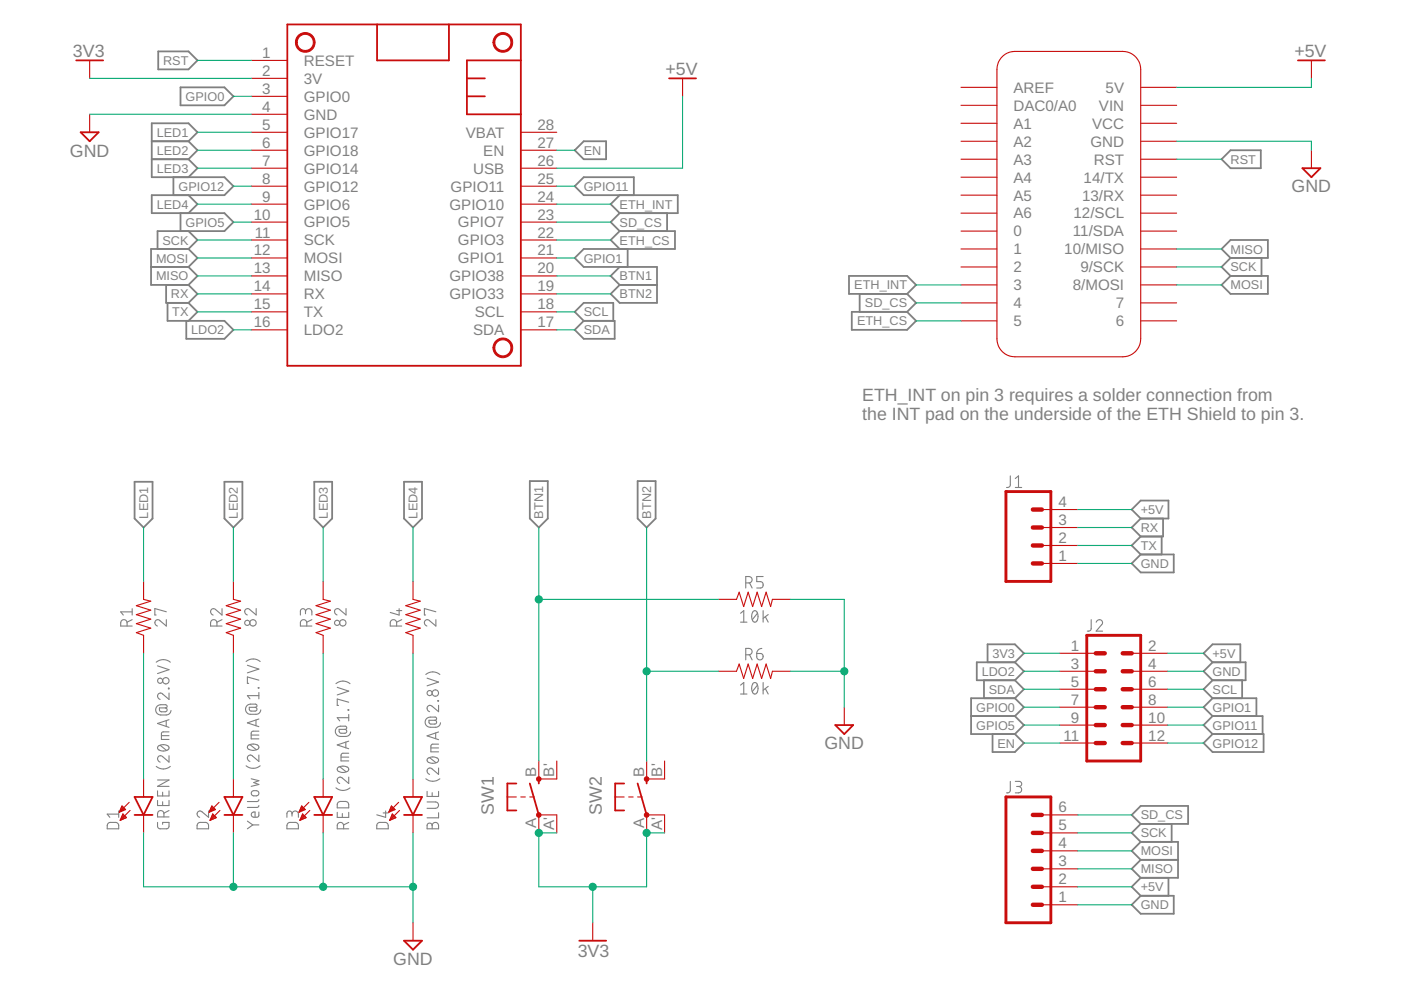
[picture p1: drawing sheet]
<svg xmlns="http://www.w3.org/2000/svg" width="297mm" height="210mm" viewBox="0 0 297 210" stroke-linecap="round" stroke-linejoin="round" font-family="sans-serif">
<g fill="none" stroke="#808080" stroke-width=".23">
<path d="M214.2 100.9v2.1l-.2 .3-.6 .1M215.3 103.4h1.3M215.3 101.5l.6-.6v2.5M26.9 132.7v-.6a.68 .68 0 0 0-.6-.7 .68 .68 0 0 0-.7 .7v.6h2.4M28 131.4l-1.1 .5M28 129.7h-2.4l.5 .7M28 129.1v1.3M35.3 131.4v1.3l-1.4-1.1a.66 .66 0 0 0-1 .2 .66 .66 0 0 0 .5 .9M35.3 129.7l-2.5-.7v1.4h.3M46 132.7v-.6a.68 .68 0 0 0-.7-.7 .68 .68 0 0 0-.7 .7v.6h2.5M47.1 129.1v1.3l-1.4-1.2a.67 .67 0 0 0-1 .3 .67 .67 0 0 0 .5 .9M47.1 131.4l-1.1 .5"/>
<path d="M54.3 129v1.4l-1.3-1.2a.66 .66 0 0 0-1.1 .2 .66 .66 0 0 0 .5 1M64.8 129.7a.68 .68 0 0 1 .6-.6 .68 .68 0 0 1 .7 .6v.7M64.8 130.1v-.5a.54 .54 0 0 0-.6-.6 .54 .54 0 0 0-.5 .6v.8M65 132.7a1.19 1.19 0 0 0-.2-1.2l-.6-.1-.4 .3-.1 1h2.4M66.1 131.4l-1.1 .5M73.4 129v1.4l-1.4-1.2a.67 .67 0 0 0-1.1 .2 .67 .67 0 0 0 .6 1M84.1 132.7a1.19 1.19 0 0 0-.3-1.2l-.6-.1-.3 .3-.2 1h2.5M84.1 129.5h1.1M84.6 129.1v1.3l-1.9-.5M85.2 131.4l-1.1 .5M92.4 131.4v1.3l-1.3-1.1a.67 .67 0 0 0-1.1 .2 .67 .67 0 0 0 .5 .9M92.4 129.7l-2.4-.7v1.4h.2"/>
<path d="M157 130l.7-.5v2.4M157 131.9h1.4M158.1 123.6h.7a.68 .68 0 0 0 .7-.7 .68 .68 0 0 0-.7-.7h-.7v2.5M158.1 138.8a1.19 1.19 0 0 0 1.2-.2l.2-.4-.2-.4a1.19 1.19 0 0 0-1.2-.3v2.4M158.9 123.6l.6 1.1M158.9 138.8l.6 1.1M159.6 129.7a.56 .56 0 0 1 .7-.2 .56 .56 0 0 1 .3 .6 1.38 1.38 0 0 1-.6 1.8 1.46 1.46 0 0 1-.4-2.2zM160.4 138.6h.8a.68 .68 0 0 1 .6 .7 .68 .68 0 0 1-.7 .6 .68 .68 0 0 1-.7-.7zM160.6 130l-1.1 1.4M161.5 137.5l-.7 .3-.4 .8M161.8 122.2h-1.4v1.1h.8a.69 .69 0 0 1 .6 .7 .69 .69 0 0 1-.6 .7h-.8M161.8 129.5v2.4"/>
<path d="M162.3 130.8l.6 1.1M162.9 130.3l-1.1 .8M231.4 131.4l-.1 2.1-.3 .3h-.5M232.4 131.9a.66 .66 0 0 1 .9-.5 .66 .66 0 0 1 .3 1.1l-1.2 1.3h1.4M33.1 140.4a2.3 2.3 0 0 1 3 0M33.4 141.2l2.4 .8-2.4 .8M33.5 158.3a1.7 1.7 0 0 1 2.3 .1 .85 .85 0 0 1-1.2 .8 .88 .88 0 0 1-1.2-.8zM34 158l1.3 1.1M34.2 156h1.6M35 150.1a.41 .41 0 0 1 .4 .4 .41 .41 0 0 1-.4 .4l-1.1-.1-.1-.7h1.4l.2-.4-.3-.3a1.95 1.95 0 0 0-1.8 .3 1.09 1.09 0 0 0-.2 1.2 1.09 1.09 0 0 0 1 .7 2.04 2.04 0 0 0 1.8-.3l.4-.7M35.2 152.8v1.2M35.7 145.9l.1 .1z"/>
<path d="M35.8 155.2h-1.3l-.3 .4v1.2h1.6M35.8 146.9v1.4l-1.3-1.1a.66 .66 0 0 0-1.1 .2 .66 .66 0 0 0 .6 .9M35.8 152.6l-2.4 .8 2.4 .8M52.2 140.3a2.37 2.37 0 0 1 3 0M52.5 141.1l2.4 .8-2.4 .8M52.5 158.1a1.75 1.75 0 0 1 2.4 .2v.1a1.5 1.5 0 0 1-2.2 .4l-.2-.2zM53 157.9l1.4 1.1M53.3 155.9h1.6M54.1 150a.4 .4 0 0 1 .4 .4 .4 .4 0 0 1-.4 .4l-1-.1-.2-.2v-.5l1.4-.1 .2-.3-.4-.3a1.95 1.95 0 0 0-1.7 .3 1.08 1.08 0 0 0-.3 1.2 1.08 1.08 0 0 0 1 .6 2.06 2.06 0 0 0 1.9-.2l.3-.7M54.3 152.7v1.2M54.8 145.8l.1 .1zM54.9 155l-1.4 .1-.2 .3v1.3h1.6"/>
<path d="M54.9 146.8v1.4M54.9 152.4l-2.4 .9 2.4 .8M54.9 147.5h-2.4l.5 .7M54.9 144.2l-2.4-.7v1.4h.2M71.2 144.9a2.3 2.3 0 0 1 3 0M71.5 145.7l2.4 .8-2.4 .8M73.1 154.6a.41 .41 0 0 1 .4 .5 .41 .41 0 0 1-.4 .4l-1.1-.2-.1-.7h1.4l.2-.4-.3-.2a1.95 1.95 0 0 0-1.8 .3 1.08 1.08 0 0 0-.2 1.2 1.08 1.08 0 0 0 1 .6 2.13 2.13 0 0 0 1.8-.2l.3-.7M73.3 157.3v1.3M73.8 150.5l.1 .1zM73.9 159.7h-1.2l-.3 .1-.1 .3v1.2h1.6M73.9 148.9l-2.4-.7v1.4h.3M73.9 151.5v1.3"/>
<path d="M73.9 157.1l-2.4 .8 2.4 .8M73.9 152.2h-2.4l.5 .6M90.3 143a2.3 2.3 0 0 1 3 0M90.6 143.8l2.4 .8-2.4 .8M91.4 158.6h1.6M92.2 152.7a.4 .4 0 0 1 .4 .4 .4 .4 0 0 1-.4 .4h-1l-.2-.2v-.6h1.4l.2-.4-.4-.3a1.79 1.79 0 0 0-1.9 .6 1.08 1.08 0 0 0 .9 1.6h1.4l.6-.5 .2-.5M92.4 155.4v1.2M92.8 148.5l.2 .2zM93 157.8h-1.4l-.2 .4v1.2h1.6M93 149.5v1.4l-1.4-1.1a.67 .67 0 0 0-1 .1 .67 .67 0 0 0 .5 1M93 155.2l-2.4 .8 2.4 .8M157 145.3l.7-.6v2.5"/>
<path d="M157 147.2h1.4M159.6 144.9a.57 .57 0 0 1 .7-.1 .57 .57 0 0 1 .3 .5 1.38 1.38 0 0 1-.6 1.9 1.47 1.47 0 0 1-.4-2.3zM160.6 145.3l-1.1 1.3M161.8 144.7v2.5M162.3 146l.6 1.2M162.9 145.5l-1.1 .8M22.9 174.6l.3-.2h1.5l.4 .4 .1 .9h-2.5zM25.2 171.9v1.4M25.2 172.6h-2.5l.6 .7M33.1 162.5a2.3 2.3 0 0 0 3 0M33.4 174.4v.9l.4 .4h1.7l.3-.4v-.9h-1.3v.4M33.4 167.7v1.1h2.4v-1.1"/>
<path d="M33.4 169.7v1.1h2.4v-1.1M33.4 165.4h2.4l-2.4 1.3h2.4M34.5 168v.8M34.5 170v.8M34.8 173.2v-.7a.68 .68 0 0 0-.7-.6 .68 .68 0 0 0-.7 .6v.7h2.4M35.8 160.2v1.4l-1.3-1.2a.67 .67 0 0 0-1.1 .2 .67 .67 0 0 0 .6 1M35.8 171.9l-1 .5M41.9 174.6l.3-.2h1.6l.4 .4v.9h-2.4zM44.2 171.9v1.4l-1.3-1.2a.66 .66 0 0 0-1.1 .3 .66 .66 0 0 0 .5 .9M52.2 162.4a2.37 2.37 0 0 0 3 0M52.5 174.1l1.1 .8M53.3 165.1l1.6 .4-1.1 .4 1.1 .4-1.6 .4"/>
<path d="M53.5 167.8l.9-.2a.55 .55 0 0 1 .5 .6 .55 .55 0 0 1-.5 .5l-.9-.1-.2-.3zM53.6 174.9l-1.1 .8M53.6 174.9h1.3M54.9 172.2l-.1 .9-1 .2a.58 .58 0 0 1-.5-.7 .58 .58 0 0 1 .8-.4v1.1M54.9 170.8l-.3 .4h-2.1M54.9 169.5l-.1 .3-.3 .1h-2M54.9 160.1v1.3l-1.4-1.1a.66 .66 0 0 0-1 .2 .66 .66 0 0 0 .5 .9M61 174.6l.3-.2h1.5l.4 .4 .1 .9h-2.5zM61.9 172.6a.68 .68 0 0 1 .7-.7 .68 .68 0 0 1 .7 .7v.7M61.9 173v-.5a.54 .54 0 0 0-.5-.6 .54 .54 0 0 0-.6 .6v.8M71.2 167a2.3 2.3 0 0 0 3 0M71.5 172.2v1.1h2.4v-1.1"/>
<path d="M71.6 162.8a1.76 1.76 0 0 1 2.3 .1v.2a1.51 1.51 0 0 1-2.2 .4l-.2-.2zM71.6 170.2l.6-.3 1.5 .2a1.19 1.19 0 0 1 .2 1.2h-2.4zM72 162.6l1.4 1M72.3 160.5h1.6M72.6 172.5v.8M72.9 175.7a1.19 1.19 0 0 0-.3-1.2l-.6-.1-.4 .2-.1 1.1h2.4M73.9 164.8v1.3l-1.3-1.1a.67 .67 0 0 0-1.1 .2 .67 .67 0 0 0 .5 .9M73.9 174.4l-1 .5M80 174.6l.6-.2 1.4 .1a1.19 1.19 0 0 1 .3 1.2h-2.4zM81.2 172.4h1.1M81.8 171.9v1.4l-1.9-.5M90.3 165.1a2.37 2.37 0 0 0 3 0"/>
<path d="M90.6 170h1.7a.68 .68 0 0 1 .7 .7 .68 .68 0 0 1-.7 .7h-1.7M90.6 167.8v1.1h2.4v-1.1M90.6 160.9a1.55 1.55 0 0 1 2.4 .3 1.49 1.49 0 0 1-2.4 .1zM90.7 174.7l.3-.2 .4 .1 .2 .4a.68 .68 0 0 1 .7-.6 .68 .68 0 0 1 .7 .6v.7h-2.4zM91.1 160.6l1.3 1.1M91.6 168.1v.8M91.6 175v.7M93 162.8v1.4l-1.4-1.2a.67 .67 0 0 0-1 .2 .67 .67 0 0 0 .5 1M93 172.3v1.1h-2.4M214.2 165.7v2l-.4 .4h-.4M215.3 165.7h.8a.54 .54 0 0 1 .5 .5 .54 .54 0 0 1-.5 .6h-.6M215.9 166.8a.68 .68 0 0 1 .7 .6 .68 .68 0 0 1-.7 .7h-.6"/>
<circle cx="52.4" cy="132.1" r=".55"/>
<circle cx="53.6" cy="132.1" r=".68"/>
<circle cx="71.5" cy="132.1" r=".55"/>
<circle cx="72.7" cy="132.1" r=".68"/>
<circle cx="34" cy="144.3" r=".54"/>
<circle cx="35.2" cy="144.3" r=".68"/>
<circle cx="91.1" cy="146.9" r=".54"/>
<circle cx="92.3" cy="146.9" r=".68"/>
</g>
<g fill="none" stroke="#808080" stroke-width=".38">
<path d="M33.5 10.9h6.5l1.9 1.9-1.9 1.9h-6.5zM38.3 18.5h9.3l1.9 1.9-1.9 1.9h-9.3zM32.2 30h7.8M32.2 33.8h7.8M36.8 37.6v3.8M40 30l1.9-2-1.9-1.9h-7.8v11.5h15.4l1.9 1.9-1.9 1.9h-15.4v3.8h15.4l1.9 1.9-1.9 1.9h-14.2v3.8M40 30l1.9 1.9-1.9 1.9M40 33.8l1.9 1.9-1.9 1.9M123.8 30h4.7v3.8h-4.7l-1.9-1.9zM259 33.8l1.9-1.9h6.4v3.8h-6.4zM32 56.6h8M38.3 45.2v3.8"/>
<path d="M40 52.8h-8v7.6h8M40 56.6l1.9 1.9-1.9 1.9M40 52.8l1.9 1.9-1.9 1.9M40 49l1.9 1.9-1.9 1.9M40 41.4l1.9 1.9-1.9 1.9M131.4 49h11.7v3.8h-19.3l-1.9 1.9 1.9 1.9h15.5v7.6h-7.9l-1.9-1.9 1.9-1.9M131.4 49l-1.9 1.9 1.9 1.9M131.4 45.2l-1.9 1.9 1.9 1.9M131.4 56.6l-1.9 1.9 1.9 1.9M131.4 41.4l-1.9 1.9 1.9 1.9M133.1 52.8v3.8M134.4 41.4v-3.8h-10.6l-1.9 1.9 1.9 1.9h19.9v3.8h-12.3"/>
<path d="M141.4 45.2v3.8M180 58.5h12.3l1.9 1.9-1.9 1.9h-12.3zM259 52.8l1.9-1.9h7.9v3.8h-7.9zM260.9 58.5h7.9v3.8h-7.9l-1.9-1.9zM260.9 54.7l-1.9 1.9 1.9 1.9M267.5 54.7v3.8M35.2 60.4v3.8h4.8M35.5 64.2v3.8h12.1l1.9 1.9-1.9 1.9h-8.1v-3.8M40 64.2l1.9 1.9-1.9 1.9M40 60.4l1.9 1.9-1.9 1.9M123.8 68l-1.9-1.9 1.9-1.9h6.2v3.8M123.8 68h6.5v3.8h-6.5l-1.9-1.9z"/>
<path d="M131.4 60.4h7.9M180.6 66.1h11.7l1.9 1.9-1.9 1.9h-11.7zM182.3 62.3v3.8M192.3 62.3l1.9 1.9-1.9 1.9M28.5 102.2h3.8v7.7l-1.9 1.9-1.9-1.9zM47.6 102.2h3.8v7.7l-1.9 1.9-1.9-1.9zM66.6 102.2h3.8v7.7l-1.9 1.9-1.9-1.9zM85.7 102.2h3.8v7.7l-1.9 1.9-1.9-1.9zM112.3 102h3.8v7.9l-1.9 1.9-1.9-1.9zM135.2 102h3.8v7.9l-1.9 1.9-1.9-1.9zM239.9 108l2-1.9h5.8v3.8h-5.8zM241.9 113.7l-2 2 2 1.9"/>
<path d="M241.9 117.6h7v3.8h-7l-2-1.9zM241.9 109.9l-2 1.9 2 1.9M246.3 113.7v3.9M246.6 109.9v3.8h-4.7M205.9 151.8h9.3M208.6 144.2v3.8M209.4 140.4v-3.8h5.8l1.9 1.9-1.9 1.9M210.4 155.6v3.8h4.8l1.9-1.9-1.9-1.9M215.2 140.4l1.9 1.9-1.9 1.9M215.2 140.4h-8.1v3.8h8.1M215.2 148l1.9 1.9-1.9 1.9M215.2 148h-9.3v7.6h9.3"/>
<path d="M215.2 144.2l1.9 1.9-1.9 1.9M215.2 151.8l1.9 1.9-1.9 1.9M255.2 157.5l1.9-1.9h10.8v3.8h-10.8zM257.1 140.4l-1.9 1.9 1.9 1.9M257.1 140.4h7v3.8h-7M257.1 140.4l-1.9-1.9 1.9-1.9h5.9v3.8M257.1 148h9.3v3.8M257.1 151.8h10.6v3.8M257.1 144.2l-1.9 1.9 1.9 1.9M257.1 148l-1.9 1.9 1.9 1.9M257.1 151.8l-1.9 1.9 1.9 1.9M263.4 144.2v3.8"/>
<path d="M239.9 172.8l2-1.9h10v3.8h-10zM241.9 178.5h7.9v7.6h-7.9M241.9 178.5l-2 1.9 2 1.9M241.9 174.7l-2 1.9 2 1.9M248.4 174.7v3.8M241.9 182.3l-2 1.9 2 1.9M241.9 182.3h7.9M241.9 189.9h7v3.8h-7l-2-1.9zM241.9 186.1l-2 1.9 2 1.9M247.7 186.1v3.8"/>
</g>
<g fill="none" stroke="#c90d0c" stroke-width=".38">
<path d="M16.2 12.8h5.7M60.9 5.2h49.5v72.4h-49.5zM79.9 5.2v7.6h15.3v-7.6M99 16.6h3.8M110.4 12.8h-11.4v11.4h11.4M141.9 16.6h5.7M275.2 12.8h5.7M17.1 28h3.8l-1.9 2zM99 20.4h3.8M276.1 35.7h3.9l-2 1.9zM177.1 153.7h3.8l-1.9 1.9zM28.5 172.8h3.8"/>
<path d="M28.5 169h3.8l-1.9 3.8zM47.6 172.8h3.8M47.6 169h3.8l-1.9 3.8zM66.6 169h3.8l-1.9 3.8zM66.6 172.8h3.8M85.7 172.8h3.8M85.7 169h3.8l-1.9 3.8zM109.5 166.1h-1.9v5.7h1.9M112.3 166.1l1.9 6.7M114.2 165.2v.9M132.3 166.1h-1.9v5.7h1.9M135.2 166.1l1.9 6.7"/>
<path d="M137.1 165.2v.9M85.7 199.5h3.8l-1.9 1.9zM122.8 199.5h5.7"/>
</g>
<g fill="none" stroke="#c90d0c" stroke-width=".23">
<path d="M19 12.8v3.8M53.3 12.8h7.6M53.3 16.6h7.6M144.7 16.6v3.8M203.8 18.5h7.6M212.3 12.2l.4-.4a3.7 3.7 0 0 1 2.5-.9h22.8a3.8 3.8 0 0 1 3.9 3.8v57.1a3.8 3.8 0 0 1-3.9 3.8h-22.8a3.8 3.8 0 0 1-3.8-3.8v-57.6a3.6 3.6 0 0 1 .9-2zM241.9 18.5h7.6M278 12.8v3.8M19 24.2v3.8M53.3 20.4h7.6M53.3 24.2h7.6M53.3 28h7.6"/>
<path d="M53.3 31.9h7.6M53.3 35.7h7.6M53.3 39.5h7.6M110.4 28h7.6M110.4 31.9h7.6M110.4 35.7h7.6M110.4 39.5h7.6M203.8 37.6h7.6M203.8 33.8h7.6M203.8 30h7.6M203.8 26.1h7.6M203.8 22.3h7.6"/>
<path d="M241.9 37.6h7.6M241.9 33.8h7.6M241.9 30h7.6M241.9 26.1h7.6M241.9 22.3h7.6M278 31.9v3.8M53.3 43.3h7.6M53.3 47.1h7.6M53.3 50.9h7.6M53.3 54.7h7.6M53.3 58.5h7.6M110.4 43.3h7.6"/>
<path d="M110.4 47.1h7.6M110.4 50.9h7.6M110.4 54.7h7.6M110.4 58.5h7.6M203.8 41.4h7.6M203.8 45.2h7.6M203.8 49h7.6M203.8 52.8h7.6M203.8 56.6h7.6M241.9 41.4h7.6M241.9 45.2h7.6M241.9 49h7.6"/>
<path d="M241.9 52.8h7.6M241.9 56.6h7.6M53.3 62.3h7.6M53.3 66.1h7.6M53.3 69.9h7.6M110.4 62.3h7.6M110.4 66.1h7.6M110.4 69.9h7.6M203.8 60.4h7.6M203.8 64.2h7.6M203.8 68h7.6M241.9 60.4h7.6"/>
<path d="M241.9 64.2h7.6M241.9 68h7.6M220.9 119.5h7.6M220.9 115.7h7.6M220.9 111.8h7.6M220.9 108h7.6M30.4 123.3v3.8l1.6 .4-3.1 .9 3.1 1-3.1 .9 3.1 1-3.1 .9 3.1 1-3.1 .9 1.5 .6v3.8M49.5 123.3v3.8l1.5 .4-3 .9 3 1-3 .9 3 1-3 .9 3 1-3 .9 1.5 .6v3.8M68.5 123.3v3.8l1.5 .4-3 .9 3 1-3 .9 3 1-3 .9 3 1-3 .9 1.5 .6v3.8M87.6 123.3v3.8l1.5 .4-3.1 .9 3.1 1-3.1 .9 3.1 1-3.1 .9 3.1 1-3.1 .9 1.6 .6v3.8M152.3 127.1h3.8l.6-1.5 1 3 .9-3 1 3 .9-3 1 3 .9-3 1 3 .4-1.5h3.8M224.7 138.5h7.6"/>
<path d="M239.9 138.5h7.7M152.3 142.3h3.8l.6-1.5 1 3 .9-3 1 3 .9-3 1 3 .9-3 1 3 .4-1.5h3.8M179 149.9v3.8M224.7 142.3h7.6M224.7 153.7h7.6M224.7 149.9h7.6M224.7 146.1h7.6M224.7 157.5h7.6M239.9 142.3h7.7M239.9 153.7h7.7M239.9 149.9h7.7M239.9 146.1h7.7"/>
<path d="M239.9 157.5h7.7M25.4 172h.3M25.4 171.9h.7M25.5 171.7h1.1M25.5 173.8h.2M25.6 171.5h.8M25.6 173.6h.6M25.7 171.3h.5M25.7 173.4h.9M25.8 171.1h.3M25.8 173.2h.9M25.9 173h.6"/>
<path d="M25.9 170.9l.7 .7-1.3 .6zM26 172.8h.3M26 172.6h.1M26.1 172.6l.7 .8-1.3 .5zM27.4 170.1l-2.1 2.1M27.6 171.8l-2.1 2.1M30.4 165.2v3.8M30.4 172.8v3.8M44.4 172h.3M44.5 171.9h.7M44.6 171.7h1M44.6 173.8h.2"/>
<path d="M44.7 171.5h.8M44.7 173.6h.5M44.7 171.3h.6M44.7 173.4h1M44.8 171.1h.3M44.8 173.2h.9M44.9 173h.6M44.9 170.9l.8 .7-1.4 .6zM45 172.8h.3M45.1 172.6h.1M45.1 172.6l.8 .8-1.4 .5zM46.4 170.1l-2.1 2.1"/>
<path d="M46.6 171.8l-2.1 2.1M49.5 165.2v3.8M49.5 172.8v3.8M63.5 172h.3M63.5 171.9h.7M63.6 171.7h1.1M63.6 173.8h.2M63.7 171.5h.8M63.7 173.6h.6M63.8 171.3h.5M63.8 173.4h.9M63.9 171.1h.2"/>
<path d="M63.9 173.2h.9M64 170.9l.7 .7-1.3 .6zM64 173h.6M64.1 172.8h.3M64.1 172.6h.1M64.2 172.6l.7 .8-1.3 .5zM65.5 170.1l-2.1 2.1M65.7 171.8l-2.1 2.1M68.5 165.2v3.8M68.5 172.8v3.8M82.5 172h.3M82.6 171.9h.7"/>
<path d="M82.7 171.7h1M82.7 173.8h.2M82.8 171.5h.8M82.8 173.6h.5M82.8 171.3h.6M82.8 173.4h1M82.9 171.1h.3M82.9 173.2h.9M83 170.9l.8 .7-1.4 .6zM83 173h.6M83.1 172.8h.3M83.2 172.6h.1"/>
<path d="M83.2 172.6l.7 .8-1.3 .5zM84.5 170.1l-2.1 2.1M84.7 171.8l-2.1 2.1M87.6 165.2v3.8M87.6 172.8v3.8M107.6 169h1.9M110.4 169h1M112.3 169h1M114.2 161.4v3.8h3.8v-3.8M114.2 176.6v-3.8h3.8v3.8M130.4 169h1.9M133.3 169h.9"/>
<path d="M135.2 169h.9M137.1 161.4v3.8h3.8v-3.8M137.1 176.6v-3.8h3.8v3.8M220.9 172.8h7.6M220.9 176.6h7.6M87.6 195.6v3.9M125.7 195.6v3.9M220.9 191.8h7.6M220.9 188h7.6M220.9 184.2h7.6M220.9 180.4h7.6"/>
</g>
<g fill="#c90d0c" stroke="#c90d0c" stroke-width=".21">
<path d="M105.2 72.2a2.1 2.1 0 0 1 3.3 .6 2.1 2.1 0 0 1-1.4 3 2.1 2.1 0 0 1-2.6-2.1h.4a1.71 1.71 0 0 1 2.4-1.5 1.71 1.71 0 0 1 .4 2.9 1.71 1.71 0 0 1-2.8-1v-.4h-.4a2.14 2.14 0 0 1 .7-1.5z" fill-rule="evenodd"/>
<path d="M63.3 7.4a2.1 2.1 0 0 1 3.3 .6 2.1 2.1 0 0 1-1.3 3 2.1 2.1 0 0 1-2.7-2h.4a1.72 1.72 0 0 1 2.6-1.4 1.72 1.72 0 0 1 .1 2.9 1.72 1.72 0 0 1-2.7-1.1v-.4h-.4a2.11 2.11 0 0 1 .7-1.6z" fill-rule="evenodd"/>
<path d="M105.2 7.4a2.1 2.1 0 0 1 3.3 .6 2.1 2.1 0 0 1-1.4 3 2.1 2.1 0 0 1-2.6-2h.4a1.71 1.71 0 0 1 2.4-1.6 1.71 1.71 0 0 1 .4 2.9 1.71 1.71 0 0 1-2.8-.9v-.4h-.4a2.24 2.24 0 0 1 .7-1.6z" fill-rule="evenodd"/>
<circle cx="114.2" cy="172.8" r=".49"/>
<circle cx="114.2" cy="165.2" r=".49"/>
<circle cx="137.1" cy="172.8" r=".5"/>
<circle cx="137.1" cy="165.2" r=".5"/>
</g>
<path d="M213.3 104.2h9.5v19.1h-9.5zM230.4 134.7h11.5v26.7h-11.5zM213.3 169h9.5v26.6h-9.5z" fill="none" stroke="#c90d0c" stroke-width=".61"/>
<g fill="none" stroke="#c90d0c" stroke-width=".93">
<path d="M219 111.8h1.9M219 115.7h1.9M219 119.5h1.9M219 108h1.9M232.3 138.5h1.9M238 138.5h1.9M232.3 146.1h1.9M232.3 149.9h1.9M232.3 153.7h1.9M232.3 142.3h1.9M232.3 157.5h1.9M238 146.1h1.9"/>
<path d="M238 149.9h1.9M238 153.7h1.9M238 142.3h1.9M238 157.5h1.9M219 176.6h1.9M219 172.8h1.9M219 184.2h1.9M219 188h1.9M219 191.8h1.9M219 180.4h1.9"/>
</g>
<g fill="none" stroke="#0dab76" stroke-width=".23">
<path d="M19 16.6h34.3M41.9 12.8h11.4M278 16.6v1.9h-28.5M19 24.2h34.3M41.9 35.7h11.4M41.9 28h11.4M41.9 31.9h11.4M49.5 20.4h3.8M49.5 39.5h3.8M118 31.9h3.9M118 39.5h3.9M144.7 20.4v15.3h-26.7"/>
<path d="M249.5 30h28.5v1.9M249.5 33.8h9.5M41.9 58.5h11.4M41.9 54.7h11.4M41.9 50.9h11.4M41.9 43.3h11.4M49.5 47.1h3.8M118 58.5h11.5M118 54.7h3.9M118 50.9h11.5M118 47.1h11.5M118 43.3h11.5"/>
<path d="M249.5 52.8h9.5M249.5 56.6h9.5M41.9 66.1h11.4M41.9 62.3h11.4M49.5 69.9h3.8M118 66.1h3.9M118 62.3h11.5M118 69.9h3.9M194.2 60.4h9.6M194.2 68h9.6M194.2 64.2h9.6M249.5 60.4h9.5"/>
<path d="M30.4 111.8v11.5M49.5 111.8v11.5M68.5 111.8v11.5M87.6 111.8v11.5M114.2 111.8v49.6M137.1 111.8v49.6M228.5 115.7h11.4M228.5 111.8h11.4M228.5 119.5h11.4M228.5 108h11.4M30.4 138.5v26.7M49.5 138.5v26.7"/>
<path d="M68.5 138.5v26.7M87.6 138.5v26.7M114.2 127.1h38.1M167.6 127.1h11.4v22.8M217.1 138.5h7.6M247.6 138.5h7.6M137.1 142.3h15.2M167.6 142.3h11.4M217.1 142.3h7.6M217.1 149.9h7.6M217.1 146.1h7.6M217.1 153.7h7.6"/>
<path d="M217.1 157.5h7.6M247.6 142.3h7.6M247.6 149.9h7.6M247.6 146.1h7.6M247.6 153.7h7.6M247.6 157.5h7.6M30.4 176.6v11.4h57.2M49.5 176.6v11.4M68.5 176.6v11.4M87.6 176.6v19M118 176.6h-3.8v11.4h22.9v-11.4h3.8M228.5 176.6h11.4"/>
<path d="M228.5 172.8h11.4M125.7 188v7.6M228.5 184.2h11.4M228.5 180.4h11.4M228.5 188h11.4M228.5 191.8h11.4"/>
</g>
<g fill="#0dab76" stroke="#0dab76" stroke-width=".21">
<circle cx="49.5" cy="188" r=".76"/>
<circle cx="68.5" cy="188" r=".76"/>
<circle cx="87.6" cy="188" r=".76"/>
<circle cx="179" cy="142.3" r=".76"/>
<circle cx="125.7" cy="188" r=".76"/>
<circle cx="114.2" cy="176.6" r=".76"/>
<circle cx="137.1" cy="176.6" r=".76"/>
<circle cx="114.2" cy="127.1" r=".76"/>
<circle cx="137.1" cy="142.3" r=".76"/>
</g>
<g font-size="3.8" fill="#808080">
<text x="15.5" y="12">3V3</text>
<text x="141.1" y="15.9">+5V</text>
<text x="274.4" y="12">+5V</text>
<text x="14.8" y="33.2">GND</text>
<text x="273.8" y="40.8">GND</text>
<text x="182.8" y="85">ETH_INT on pin 3 requires a solder connection from</text>
<text x="182.8" y="89">the INT pad on the underside of the ETH Shield to pin 3.</text>
<text x="174.8" y="158.9">GND</text>
<text x="104.7" y="172.8" transform="rotate(-90 104.7 172.8)">SW1</text>
<text x="127.6" y="172.8" transform="rotate(-90 127.6 172.8)">SW2</text>
<text x="122.5" y="202.9">3V3</text>
<text x="83.4" y="204.6">GND</text>
</g>
<g font-size="3.2" fill="#808080">
<text x="55.6" y="12.3">1</text>
<text x="55.6" y="16.1">2</text>
<text x="64.4" y="13.9">RESET</text>
<text x="64.4" y="17.8">3V</text>
<text x="55.6" y="19.9">3</text>
<text x="55.6" y="23.7">4</text>
<text x="64.4" y="21.6">GPIO0</text>
<text x="214.9" y="23.5">DAC0/A0</text>
<text x="214.9" y="19.7">AREF</text>
<text x="233" y="23.5">VIN</text>
<text x="234.4" y="19.7">5V</text>
<text x="55.6" y="27.5">5</text>
<text x="64.4" y="25.4">GND</text>
<text x="64.4" y="29.2">GPIO17</text>
<text x="98.8" y="29.2">VBAT</text>
<text x="113.9" y="27.5">28</text>
<text x="214.9" y="27.3">A1</text>
<text x="231.6" y="27.3">VCC</text>
<text x="55.6" y="31.3">6</text>
<text x="55.6" y="35.1">7</text>
<text x="64.4" y="33">GPIO18</text>
<text x="102.5" y="33">EN</text>
<text x="113.9" y="31.3">27</text>
<text x="113.9" y="35.1">26</text>
<text x="214.9" y="34.9">A3</text>
<text x="214.9" y="31.1">A2</text>
<text x="231.2" y="31.1">GND</text>
<text x="231.9" y="34.9">RST</text>
<text x="55.6" y="38.9">8</text>
<text x="64.4" y="36.8">GPIO14</text>
<text x="64.4" y="40.6">GPIO12</text>
<text x="95.5" y="40.6">GPIO11</text>
<text x="100.3" y="36.8">USB</text>
<text x="113.9" y="38.9">25</text>
<text x="214.9" y="38.7">A4</text>
<text x="229.8" y="38.7">14/TX</text>
<text x="53.8" y="46.6">10</text>
<text x="55.6" y="42.7">9</text>
<text x="64.4" y="44.4">GPIO6</text>
<text x="95.3" y="44.4">GPIO10</text>
<text x="113.9" y="46.6">23</text>
<text x="113.9" y="42.7">24</text>
<text x="214.9" y="42.5">A5</text>
<text x="214.9" y="46.3">A6</text>
<text x="227.6" y="46.3">12/SCL</text>
<text x="229.4" y="42.5">13/RX</text>
<text x="54.1" y="50.4">11</text>
<text x="64.4" y="48.2">GPIO5</text>
<text x="64.4" y="52">SCK</text>
<text x="97.1" y="52">GPIO3</text>
<text x="97.1" y="48.2">GPIO7</text>
<text x="113.9" y="50.4">22</text>
<text x="214.9" y="50.1">0</text>
<text x="214.9" y="53.9">1</text>
<text x="225.6" y="53.9">10/MISO</text>
<text x="227.5" y="50.1">11/SDA</text>
<text x="53.8" y="54.2">12</text>
<text x="53.8" y="58">13</text>
<text x="64.4" y="55.8">MOSI</text>
<text x="64.4" y="59.7">MISO</text>
<text x="95.3" y="59.7">GPIO38</text>
<text x="97.1" y="55.8">GPIO1</text>
<text x="113.9" y="54.2">21</text>
<text x="113.9" y="58">20</text>
<text x="214.9" y="57.8">2</text>
<text x="229.1" y="57.8">9/SCK</text>
<text x="53.8" y="61.8">14</text>
<text x="53.8" y="65.6">15</text>
<text x="64.4" y="63.5">RX</text>
<text x="95.3" y="63.5">GPIO33</text>
<text x="113.9" y="65.6">18</text>
<text x="113.9" y="61.8">19</text>
<text x="214.9" y="61.6">3</text>
<text x="214.9" y="65.4">4</text>
<text x="227.4" y="61.6">8/MOSI</text>
<text x="236.5" y="65.4">7</text>
<text x="53.8" y="69.4">16</text>
<text x="64.4" y="67.3">TX</text>
<text x="64.4" y="71.1">LDO2</text>
<text x="100.3" y="71.1">SDA</text>
<text x="100.7" y="67.3">SCL</text>
<text x="113.9" y="69.4">17</text>
<text x="214.9" y="69.2">5</text>
<text x="236.5" y="69.2">6</text>
<text x="224.4" y="107.5">4</text>
<text x="224.4" y="111.3">3</text>
<text x="224.4" y="118.9">1</text>
<text x="224.4" y="115.1">2</text>
<text x="227" y="138">1</text>
<text x="243.4" y="138">2</text>
<text x="227" y="141.8">3</text>
<text x="243.4" y="141.8">4</text>
<text x="227" y="149.4">7</text>
<text x="227" y="145.6">5</text>
<text x="243.4" y="149.4">8</text>
<text x="243.4" y="145.6">6</text>
<text x="227" y="153.2">9</text>
<text x="243.4" y="153.2">10</text>
<text x="225.5" y="157">11</text>
<text x="243.4" y="157">12</text>
<text x="113.7" y="164.6" transform="rotate(-90 113.7 164.6)">B</text>
<text x="117.5" y="164.6" transform="rotate(-90 117.5 164.6)">B'</text>
<text x="136.6" y="164.6" transform="rotate(-90 136.6 164.6)">B</text>
<text x="140.4" y="164.6" transform="rotate(-90 140.4 164.6)">B'</text>
<text x="224.4" y="172.3">6</text>
<text x="113.7" y="175.5" transform="rotate(-90 113.7 175.5)">A</text>
<text x="117.5" y="176.1" transform="rotate(-90 117.5 176.1)">A'</text>
<text x="136.6" y="175.5" transform="rotate(-90 136.6 175.5)">A</text>
<text x="140.4" y="176.1" transform="rotate(-90 140.4 176.1)">A'</text>
<text x="224.4" y="179.9">4</text>
<text x="224.4" y="176.1">5</text>
<text x="224.4" y="183.7">3</text>
<text x="224.4" y="191.3">1</text>
<text x="224.4" y="187.5">2</text>
</g>
<g font-size="2.7" fill="#808080">
<text x="34.6" y="13.8">RST</text>
<text x="39.4" y="21.4">GPIO0</text>
<text x="33.2" y="29">LED1</text>
<text x="33.2" y="32.8">LED2</text>
<text x="123.8" y="32.8">EN</text>
<text x="260.9" y="34.7">RST</text>
<text x="33.2" y="36.6">LED3</text>
<text x="37.9" y="40.4">GPIO12</text>
<text x="123.8" y="40.4">GPIO11</text>
<text x="33.2" y="44.2">LED4</text>
<text x="131.4" y="44.2">ETH_INT</text>
<text x="34.4" y="51.8">SCK</text>
<text x="39.4" y="48">GPIO5</text>
<text x="131.4" y="51.8">ETH_CS</text>
<text x="131.4" y="48">SD_CS</text>
<text x="260.9" y="53.8">MISO</text>
<text x="33.1" y="59.5">MISO</text>
<text x="33.1" y="55.7">MOSI</text>
<text x="123.8" y="55.7">GPIO1</text>
<text x="131.4" y="59.5">BTN1</text>
<text x="260.9" y="57.6">SCK</text>
<text x="36.2" y="63.3">RX</text>
<text x="131.4" y="63.3">BTN2</text>
<text x="181.1" y="61.4">ETH_INT</text>
<text x="183.4" y="65.2">SD_CS</text>
<text x="260.9" y="61.4">MOSI</text>
<text x="36.5" y="67.1">TX</text>
<text x="40.5" y="70.9">LDO2</text>
<text x="123.8" y="70.9">SDA</text>
<text x="123.8" y="67.1">SCL</text>
<text x="181.7" y="69">ETH_CS</text>
<text x="31.4" y="109.9" transform="rotate(-90 31.4 109.9)">LED1</text>
<text x="50.4" y="109.9" transform="rotate(-90 50.4 109.9)">LED2</text>
<text x="69.5" y="109.9" transform="rotate(-90 69.5 109.9)">LED3</text>
<text x="88.5" y="109.9" transform="rotate(-90 88.5 109.9)">LED4</text>
<text x="115.2" y="109.9" transform="rotate(-90 115.2 109.9)">BTN1</text>
<text x="138" y="109.9" transform="rotate(-90 138 109.9)">BTN2</text>
<text x="241.8" y="112.8">RX</text>
<text x="241.8" y="109">+5V</text>
<text x="241.8" y="116.6">TX</text>
<text x="241.8" y="120.4">GND</text>
<text x="208.2" y="143.3">LDO2</text>
<text x="210.4" y="139.5">3V3</text>
<text x="257.1" y="143.3">GND</text>
<text x="257.1" y="139.5">+5V</text>
<text x="209.7" y="147.1">SDA</text>
<text x="257.1" y="147.1">SCL</text>
<text x="207" y="150.9">GPIO0</text>
<text x="207" y="154.7">GPIO5</text>
<text x="257.1" y="150.9">GPIO1</text>
<text x="257.1" y="154.7">GPIO11</text>
<text x="211.5" y="158.5">EN</text>
<text x="257.1" y="158.5">GPIO12</text>
<text x="241.8" y="173.7">SD_CS</text>
<text x="241.8" y="177.6">SCK</text>
<text x="241.8" y="185.2">MISO</text>
<text x="241.8" y="181.4">MOSI</text>
<text x="241.8" y="189">+5V</text>
<text x="241.8" y="192.8">GND</text>
</g>
</svg>
